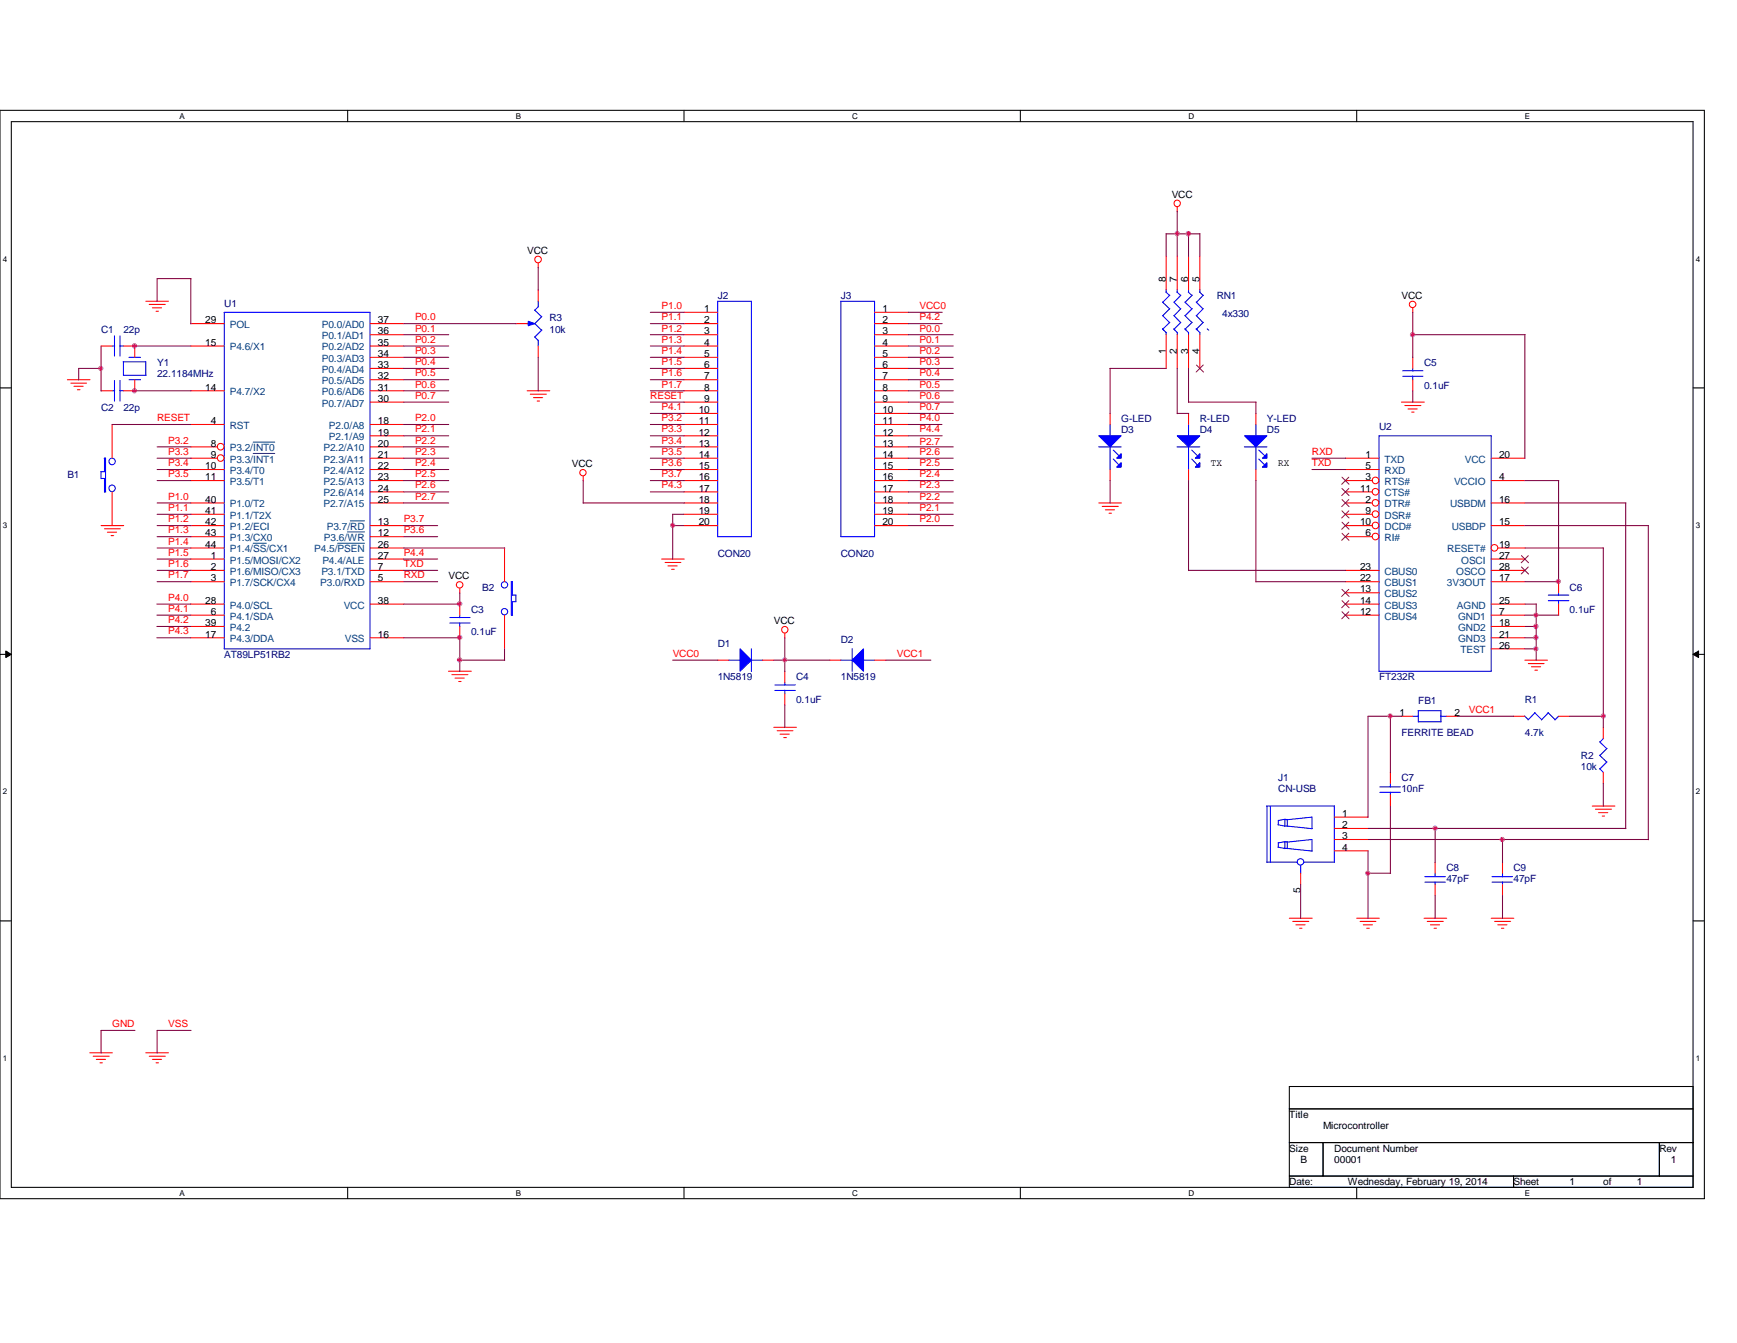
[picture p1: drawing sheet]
<svg xmlns="http://www.w3.org/2000/svg" width="279mm" height="216mm" viewBox="0 0 279 216" stroke-linecap="round" stroke-linejoin="round" font-family="sans-serif">
<path d="M0 17.7h274.2v175h-274.2zM1.8 19.6h270.5v171.3h-270.5z" fill="none" stroke="#000" stroke-width=".17"/>
<g fill="#fff">
<path d="M28.9 17.9h.8v1.4h-.8z"/>
<path d="M28.9 191.1h.8v1.4h-.8z"/>
</g>
<path d="M55.9 17.7v1.9M55.9 190.9v1.8" fill="none" stroke="#000" stroke-width=".17"/>
<g fill="#fff">
<path d="M83 17.9h.8v1.4h-.8z"/>
<path d="M83 191.1h.8v1.4h-.8z"/>
</g>
<path d="M110 17.7v1.9M110 190.9v1.8" fill="none" stroke="#000" stroke-width=".17"/>
<g fill="#fff">
<path d="M137.1 17.9h.9v1.4h-.9z"/>
<path d="M137.1 191.1h.9v1.4h-.9z"/>
</g>
<path d="M164.1 17.7v1.9M164.1 190.9v1.8" fill="none" stroke="#000" stroke-width=".17"/>
<g fill="#fff">
<path d="M191.2 17.9h.9v1.4h-.9z"/>
<path d="M191.2 191.1h.9v1.4h-.9z"/>
</g>
<path d="M218.2 17.7v1.9M218.2 190.9v1.8" fill="none" stroke="#000" stroke-width=".17"/>
<g fill="#fff">
<path d="M245.3 17.9h.8v1.4h-.8z"/>
<path d="M245.3 191.1h.8v1.4h-.8z"/>
<path d="M.5 40.9h.6v1.4h-.6z"/>
<path d="M272.8 40.9h.7v1.4h-.7z"/>
<path d="M.5 83.7h.6v1.4h-.6z"/>
<path d="M272.8 83.7h.7v1.4h-.7z"/>
</g>
<path d="M0 62.4h1.8M272.3 62.4h1.9" fill="none" stroke="#000" stroke-width=".17"/>
<g fill="#fff">
<path d="M.5 126.6h.6v1.4h-.6z"/>
<path d="M272.8 126.6h.7v1.4h-.7z"/>
</g>
<path d="M0 105.2h1.8M272.3 105.2h1.9" fill="none" stroke="#000" stroke-width=".17"/>
<path d="M.9 104.6l.9 .6-.9 .5zM272.3 105.2l.9-.6v1.1z" fill="#000"/>
<path d="M.9 104.6l.9 .6-.9 .5zM272.3 105.2l.9-.6v1.1z" fill="none" stroke="#000" stroke-width=".16"/>
<g fill="#fff">
<path d="M.5 169.4h.6v1.4h-.6z"/>
<path d="M272.8 169.4h.7v1.4h-.7z"/>
</g>
<path d="M0 148h1.8M272.3 148h1.9M207.4 174.7h64.9v16.2h-64.9zM207.4 178.3h64.9M207.4 183.7h64.9M207.4 189.1h64.9M212.8 183.7v5.4M243.5 189.1v1.8M266.9 183.7v5.4" fill="none" stroke="#000" stroke-width=".17"/>
<g fill="none" stroke="#f00" stroke-width=".17">
<path d="M189.4 33.3v.7M23.5 48.4h3.6M24 48.9h2.6M24.5 49.5h1.5M25.1 50h.4M86.6 42.3v.8M187.6 41.2v5.4M187.6 53.8v5.4M189.4 41.2v5.4M189.4 53.8v5.4M191.2 41.2v5.4M191.2 53.8v5.4"/>
<path d="M193 41.2v5.4M193 53.8v5.4M227.2 49.5v.7M10.8 61h3.7M11.4 61.6h2.5M11.9 62.1h1.5M12.4 62.7h.5M84.8 62.8h3.6M85.3 63.4h2.6M85.8 63.9h1.5M86.4 64.5h.4M93.8 76.5v.8"/>
<path d="M225.4 64.6h3.7M226 65.2h2.6M226.5 65.7h1.5M227.1 66.3h.4M16.3 84.5h3.6M16.8 85h2.5M17.3 85.6h1.5M17.9 86.1h.4M74 94.6v.7M106.4 89.9h3.7M107 90.4h2.5M107.4 91h1.5"/>
<path d="M108 91.5h.5M176.7 80.9h3.7M177.3 81.4h2.6M177.8 82h1.5M178.4 82.5h.4M72.1 107.9h3.7M72.7 108.5h2.6M73.2 109h1.5M73.8 109.6h.4M124.5 116.9h3.6M125 117.5h2.6M125.5 118h1.5"/>
<path d="M126.1 118.6h.4M126.2 101.8v.8M126.2 107.9v1.8M126.2 111.5v1.8M245.3 106.1h3.6M245.8 106.7h2.6M246.3 107.2h1.5M246.9 107.7h.4M256.1 129.6h3.7M256.6 130.1h2.6M257.1 130.6h1.5M257.7 131.2h.4"/>
<path d="M207.4 147.6h3.7M207.9 148.1h2.6M208.4 148.7h1.5M209 149.2h.4M218.2 147.6h3.7M218.8 148.1h2.5M219.3 148.7h1.5M219.8 149.2h.5M229.1 147.6h3.6M229.6 148.1h2.6M230.1 148.7h1.5M230.7 149.2h.4"/>
<path d="M239.9 147.6h3.6M240.4 148.1h2.6M240.9 148.7h1.5M241.5 149.2h.4M14.4 169.2h3.7M15 169.8h2.6M15.5 170.3h1.5M16.1 170.9h.4M23.5 169.2h3.6M24 169.8h2.6M24.5 170.3h1.5M25.1 170.9h.4"/>
<circle cx="189.3" cy="32.7" r=".52"/>
<circle cx="86.5" cy="41.7" r=".54"/>
<circle cx="227.2" cy="48.9" r=".52"/>
<circle cx="93.8" cy="76" r=".51"/>
<circle cx="73.9" cy="94" r=".52"/>
<circle cx="126.2" cy="101.2" r=".52"/>
</g>
<g fill="none" stroke="#00f" stroke-width=".17">
<path d="M187 52.9l.6 .6M187 50.7l1.1 1.2M187 48.6l1.1 1.1M187.5 46.9l.6 .6M187.6 46.6v.4M187.6 53.4v.4M188.2 51.8l-1.2 1.1M188.2 49.6l-1.2 1.2M188.2 47.5l-1.2 1.1M188.8 50.7l1.1 1.2M188.8 48.6l1.1 1.1M189 53.1l-.2-.2 .6 .6"/>
<path d="M189.3 46.9l.6 .6M189.4 46.6v.4M189.4 53.4v.4M189.9 51.8l-1.1 1.1M189.9 49.6l-1.1 1.2M189.9 47.5l-1.1 1.1M190.6 52.9l.6 .6M190.6 50.7l1.1 1.2M190.6 48.6l1.1 1.1M191.1 46.9l.6 .6M191.2 46.6v.4M191.2 53.4v.4"/>
<path d="M191.8 51.8l-1.2 1.1M191.8 49.6l-1.2 1.2M191.8 47.5l-1.2 1.1M192.4 52.9l.6 .6M192.4 50.7l1.1 1.2M192.4 48.6l1.1 1.1M193 46.9l.5 .6M193 46.6v.4M193 53.4v.4M193.5 51.8l-1.1 1.1M193.5 49.6l-1.1 1.2M193.5 47.5l-1.1 1.1"/>
<path d="M194.2 52.9l.2 .2M124.6 111h3.3M124.6 110.1h3.3M126.2 109.7v.5M126.2 111v.5"/>
</g>
<path d="M192.4 58.7l1.2 1.1M193.5 58.7l-1.1 1.1" fill="none" stroke="#804000" stroke-width=".16"/>
<path d="M189.4 70.1h3.6l-1.8 1.7z" fill="#00f"/>
<path d="M189.4 70.1h3.6l-1.8 1.7z" fill="none" stroke="#00f" stroke-width=".17"/>
<path d="M193 72.9v.8h-.7z" fill="#00f"/>
<path d="M193 72.9v.8h-.7z" fill="none" stroke="#00f" stroke-width=".17"/>
<path d="M192.3 75.1l.7-.7v.7z" fill="#00f"/>
<path d="M115.4 48.4h5.5v37.9h-5.5zM189.3 71.8h3.7M191.2 68.2v1.9M191.2 71.8v3.7M191.7 72.3l.9 1M191.7 73.8l.9 1M192.3 75.1l.7-.7v.7z" fill="none" stroke="#00f" stroke-width=".17"/>
<g fill="none" stroke="#f00" stroke-width=".17">
<path d="M110 50.2h5.4M110 52h5.4M110 53.8h5.4M110 55.6h5.4M110 57.4h5.4M110 59.2h5.4M110 61h5.4M110 62.8h5.4M110 64.6h5.4M110 66.5h5.4M110 68.2h5.4M110 70.1h5.4"/>
<path d="M110 71.8h5.4M110 73.7h5.4M110 75.5h5.4M110 77.3h5.4M110 79.1h5.4M191.2 66.5v1.7M191.2 75.5v1.8M110 80.9h5.4M110 82.7h5.4M110 84.5h5.4"/>
</g>
<path d="M85 51.6l1 .4-1 .4z" fill="#00f"/>
<path d="M84.8 52h.3M85 51.6l1 .4-1 .4zM86 54.1l.6 .6M86 52l1.1 1.1M86 49.8l1.1 1.1M86.6 48.4v.9M86.6 54.7v.9M86.6 49.3l-.6 .6M87.2 53l-1.2 1.2M87.2 50.9l-1.2 1.1M135.3 48.4h5.4v37.9h-5.4z" fill="none" stroke="#00f" stroke-width=".17"/>
<g fill="none" stroke="#f00" stroke-width=".17">
<path d="M83 52h1.8M86.6 46.6v1.8M86.6 55.6v1.8M140.7 52h5.4M140.7 50.2h5.4M140.7 53.8h5.4M140.7 55.6h5.4M140.7 57.4h5.4M140.7 59.2h5.4M140.7 61h5.4M140.7 62.8h5.4M140.7 64.6h5.4"/>
<path d="M140.7 66.5h5.4M140.7 68.2h5.4M140.7 70.1h5.4M140.7 71.8h5.4M140.7 73.7h5.4M140.7 75.5h5.4M140.7 77.3h5.4M140.7 79.1h5.4M140.7 80.9h5.4M140.7 82.7h5.4M140.7 84.5h5.4"/>
</g>
<path d="M200.2 70.1h3.6l-1.8 1.7z" fill="#00f"/>
<path d="M200.2 70.1h3.6l-1.8 1.7z" fill="none" stroke="#00f" stroke-width=".17"/>
<path d="M203.8 72.9v.8h-.7z" fill="#00f"/>
<path d="M203.8 72.9v.8h-.7z" fill="none" stroke="#00f" stroke-width=".17"/>
<path d="M203.1 75.1l.7-.7v.7z" fill="#00f"/>
<g fill="none" stroke="#00f" stroke-width=".17">
<path d="M200.2 71.8h3.6M202 68.2v1.9M202 71.8v3.7M202.5 72.3l1 1M202.5 73.8l1 1M203.1 75.1l.7-.7v.7zM221.8 70.1h18.1v37.8h-18.1zM249 96.6h3.3M249 95.7h3.3M250.7 95.3v.4M250.7 96.5v.6M257.3 119.3l1.1 1.1"/>
<path d="M257.9 118.7l-.6 .6M257.3 123.6l.6 .6M257.3 121.4l1.1 1.1M258.5 122.5l-1.2 1.1M258.5 120.3l-1.2 1.2M240 140.9h3.3M240 141.8h3.3M241.7 140.4v.6M241.7 141.8v.4"/>
</g>
<g fill="none" stroke="#f00" stroke-width=".17">
<path d="M202 66.5v1.7M202 75.5v1.8M216.4 73.7h5.4M216.4 77.3h4.3M216.4 75.5h5.4M216.4 79.1h4.3M239.9 73.7h5.4M239.9 77.3h5.4M216.4 80.9h4.3M216.4 86.3h4.3M216.4 98.9h5.4M216.4 82.7h4.3"/>
<path d="M216.4 84.5h4.3M216.4 95.3h5.4M216.4 97.1h5.4M216.4 91.7h5.4M216.4 93.5h5.4M239.9 80.9h5.4M239.9 98.9h5.4M239.9 84.5h5.4M239.9 97.1h5.4M239.9 91.7h5.4M239.9 89.9h5.4M239.9 93.5h5.4"/>
<path d="M241 88.1h4.3M250.7 93.5v1.8M250.7 97.1v1.8M239.9 104.3h5.4M239.9 102.5h5.4M239.9 100.7h5.4M257.9 116.9v1.8M241.7 138.6v1.8M257.9 124.2v1.7M241.7 142.2v1.8"/>
<circle cx="221.2" cy="77.2" r=".54"/>
<circle cx="221.2" cy="79.1" r=".54"/>
<circle cx="221.2" cy="82.7" r=".54"/>
<circle cx="221.2" cy="84.5" r=".54"/>
<circle cx="221.2" cy="80.8" r=".54"/>
<circle cx="221.2" cy="86.2" r=".54"/>
<circle cx="240.4" cy="88.1" r=".54"/>
</g>
<g fill="none" stroke="#804000" stroke-width=".16">
<path d="M215.9 76.7l1.1 1.2M215.9 78.5l1.1 1.2M217 76.7l-1.2 1.2M217 78.5l-1.2 1.2M215.9 80.3l1.1 1.1M215.9 85.7l1.1 1.2M215.9 82.1l1.1 1.2M215.9 83.9l1.1 1.2M215.9 98.3l1.1 1.2M215.9 94.7l1.1 1.2M215.9 96.6l1.1 1.1M217 80.3l-1.2 1.1"/>
<path d="M217 85.7l-1.2 1.2M217 82.1l-1.2 1.2M217 83.9l-1.2 1.2M217 98.3l-1.2 1.2M217 94.7l-1.2 1.2M217 96.6l-1.2 1.1M244.7 91.1l1.2 1.2M244.7 89.3l1.2 1.2M245.8 91.1l-1.1 1.2M245.8 89.3l-1.1 1.2"/>
</g>
<path d="M137.1 106.1l1.8-1.8v3.6z" fill="#00f"/>
<g fill="none" stroke="#00f" stroke-width=".17">
<path d="M18 55.6h.5M18.4 54v3.2M19.3 55.6h.6M19.3 54v3.2M19.8 58.2h3.7M19.9 58.2v2.2M20.7 57.4h1.9M23.5 58.1v2.2M225.6 59.6h3.3M227.2 59.2v.4M16.2 75.8h.6M16.3 75.8v1.2"/>
<path d="M16.3 76.9h.5M16.8 73.7h.2M16.8 73.7v2.2M16.8 76.9v2.2M16.8 79.1h.2M17 73.6v5.5M18 62.8h.5M18.4 61.2v3.3M19.3 62.8h.6M19.3 61.2v3.3M19.9 60.3h3.6M20.7 61h1.9"/>
<path d="M225.6 60.5h3.3M227.2 60.5v.5M135.2 106.1h1.9M137.1 106.1l1.8-1.8v3.6zM137.1 104.3v3.6M138.9 106.1h1.8M227.2 115.1h1M228.1 114.3h3.7M228.1 114.3v1.8M228.1 116h3.7M231.7 115.1h1M231.8 114.2v1.8"/>
<path d="M245.2 115.1l.6 .6M246.8 114.6l1.2 1.1M246.9 114.6l-1.1 1.1M249 114.6l1.1 1.1M249 114.6l-1.1 1.1M250.7 115.1l-.6 .6M203.8 129.6h10.8M203.8 138.6h4.9M203.8 129.6v9M204.3 129.6v9M205.6 136.2l1.5 .2M205.6 131.9v.7"/>
<path d="M205.6 135.5v.7M206.6 135.3h.5v1.1M206.6 132.8l4.5 .4M206.7 131.7v1.1l-1.1-.2M206.7 135.3v1.1M206.7 131.7h.4M206.7 135.3l-1.1 .2M206.7 131.7l-1.1 .2M207 131.8l4-.4v1.8M207 135.4l4-.4v1.8M207.1 131.7v1.1M207.1 136.4l4 .4"/>
<path d="M209.2 139.1v1.3M209.8 138.6h4.9M214.6 129.5v9.1M229.2 140.9h3.3M229.2 141.8h3.3M230.8 140.4v.6M230.8 141.8v.4"/>
<circle cx="18" cy="74.2" r=".52"/>
<circle cx="18" cy="78.5" r=".52"/>
<circle cx="209.2" cy="138.6" r=".52"/>
</g>
<g fill="none" stroke="#f00" stroke-width=".17">
<path d="M16.3 55.6h1.7M19.9 55.6h1.8v1.8M227.2 57.4v1.8M16.3 62.8h1.7M18 68.2v5.5M18 79.1v5.4M21.7 61v1.8h-1.8M227.2 61v1.8M133.5 106.1h1.8M140.7 106.1h1.8M225.4 115.1h1.8M232.7 115.1h1.7"/>
<path d="M243.5 115.1h1.8M250.7 115.1h1.8M214.6 131.4h5.4M214.6 133.2h5.4M214.6 135h5.4M214.6 136.8h5.4M230.8 138.6v1.8M209.2 140.4v1.8M230.8 142.2v1.8"/>
</g>
<path d="M176.7 70.1h3.6l-1.7 1.7z" fill="#00f"/>
<path d="M176.7 70.1h3.6l-1.7 1.7z" fill="none" stroke="#00f" stroke-width=".17"/>
<path d="M179.6 73.7l.7-.8v.8z" fill="#00f"/>
<path d="M179.6 73.7l.7-.8v.8z" fill="none" stroke="#00f" stroke-width=".17"/>
<path d="M179.6 75.1l.7-.7v.7z" fill="#00f"/>
<g fill="none" stroke="#00f" stroke-width=".17">
<path d="M176.7 71.8h3.6M178.6 68.2v1.9M178.6 71.8v3.7M179.1 72.3l.9 1M179.1 73.8l.9 1M179.6 75.1l.7-.7v.7zM82.2 93.5h.2M82.3 93.5v5.4M82.3 98.9h.2M82.4 95.7h.6M82.4 93.5v2.2M82.4 96.7v2.2"/>
<path d="M82.4 96.7h.6M83 95.6v1.1"/>
<circle cx="81.2" cy="98.3" r=".51"/>
<circle cx="81.2" cy="94" r=".51"/>
</g>
<path d="M178.6 66.5v1.7M178.6 75.5v1.8M81.2 88.1v5.4M81.2 98.9v5.4" fill="none" stroke="#f00" stroke-width=".17"/>
<path d="M119 104.3l1.9 1.8-1.9 1.8z" fill="#00f"/>
<g fill="none" stroke="#00f" stroke-width=".17">
<path d="M36.1 50.2h23.4v54.1h-23.4zM72.3 99.3h3.3M74 98.9v.4M72.3 100.2h3.3M74 100.1v.6M117.2 106.1h1.9M119 104.3l1.9 1.8-1.9 1.8zM120.9 104.3v3.6M120.9 106.1h1.8M222 126.5h3.3M222 127.4h3.3M223.6 125.9v.6"/>
<path d="M223.6 127.3v.5"/>
</g>
<g fill="none" stroke="#f00" stroke-width=".17">
<path d="M30.7 52h5.4M30.7 55.6h5.4M59.5 52h5.4M59.5 55.6h5.4M59.5 53.8h5.4M59.5 57.4h5.4M59.5 59.2h5.4M30.7 62.8h5.4M30.7 68.2h5.4M30.7 71.8h4.3M30.7 73.7h4.3M30.7 75.5h5.4"/>
<path d="M30.7 77.3h5.4M59.5 62.8h5.4M59.5 68.2h5.4M59.5 71.8h5.4M59.5 73.7h5.4M59.5 75.5h5.4M59.5 77.3h5.4M59.5 61h5.4M59.5 64.6h5.4M59.5 70.1h5.4M59.5 79.1h5.4M30.7 80.9h5.4"/>
<path d="M30.7 82.7h5.4M30.7 84.5h5.4M30.7 86.3h5.4M30.7 88.1h5.4M30.7 89.9h5.4M30.7 91.7h5.4M30.7 93.5h5.4M30.7 97.1h5.4M30.7 98.9h5.4M59.5 80.9h5.4M59.5 84.5h5.4M59.5 86.3h5.4"/>
<path d="M59.5 88.1h5.4M59.5 89.9h5.4M59.5 91.7h5.4M59.5 93.5h5.4M59.5 97.1h5.4M74 97.1v1.8M30.7 102.5h5.4M30.7 100.7h5.4M59.5 102.5h5.4M74 100.7v1.8M115.4 106.1h1.8M122.6 106.1h1.9"/>
<path d="M223.6 124.2v1.7M223.6 127.8v1.8"/>
<circle cx="35.5" cy="71.8" r=".54"/>
<circle cx="35.5" cy="73.6" r=".54"/>
</g>
<path d="M40.7 71.1h3.5M40.7 72.9h3.5M40.7 87.3h2.1M54.3 87.3h4.3M55.9 85.5h2.7M56.3 83.7h2.3" fill="none" stroke="#004080" stroke-width=".16"/>
<g fill="none" stroke="#800040" stroke-width=".17">
<path d="M187.6 37.5v3.7M187.6 37.6h5.4M189.4 34v7.2M191.2 37.5v3.7M193 37.5v3.7M16.3 55.6v7.3M16.3 59.2h-3.6v1.9M21.7 55.6h9M30.7 44.8v7.3M30.7 44.8h-5.4v3.7M64.9 59.2h7.3M64.9 57.4h7.3"/>
<path d="M64.9 53.8h7.3M64.9 52h18.1M64.9 55.6h7.3M86.6 43v3.7M86.6 57.4v5.5M104.6 59.2h5.5M104.6 57.4h5.5M104.6 50.2h5.5M104.6 53.8h5.5M104.6 52h5.5M104.6 55.6h5.5M146.1 59.2h7.2"/>
<path d="M146.1 57.4h7.2M146.1 50.2h5.5M146.1 53.8h7.2M146.1 52h5.5M146.1 55.6h7.2M178.5 59.2h9.1M178.6 59.2v7.3M189.4 59.2v7.3M191.2 59.2v5.5M227.2 50.2v7.3M227.2 53.8h18.1M245.3 53.8v19.9"/>
<path d="M18 68.2h12.7M21.7 62.8h9M25.3 75.5h5.4M25.3 73.7h5.4M25.3 77.3h5.4M25.3 71.8h5.4M64.9 75.5h7.3M64.9 73.7h7.3M64.9 77.3h7.3M64.9 64.6h7.3M64.9 62.8h7.3M64.9 61h7.3"/>
<path d="M64.9 71.8h7.3M64.9 68.2h7.3M64.9 70.1h7.3M64.9 79.1h7.3M93.8 77.3v3.6M104.6 75.5h5.5M104.6 73.7h5.5M104.6 77.3h5.5M104.6 66.5h5.5M104.6 64.6h5.5M104.6 62.8h5.5M104.6 61h5.5"/>
<path d="M104.6 71.8h5.5M104.6 68.2h5.5M104.6 70.1h5.5M104.6 79.1h5.5M146 68.2h5.5M146.1 75.5h7.2M146.1 73.7h7.2M146.1 77.3h7.2M146.1 66.5h7.2M146.1 64.6h7.2M146.1 62.8h7.2M146.1 61h7.2"/>
<path d="M146.1 71.8h7.2M146.1 70.1h5.5M146.1 79.1h7.2M178.6 77.3v3.6M189.4 66.5h1.8M191.2 77.3v14.4M191.2 64.6h10.9M202 64.6v1.9M202 77.3v16.3M211 75.5h5.5M211 73.7h5.5M227.2 62.8v1.9"/>
<path d="M245.3 77.3h5.4M250.7 77.3v16.3M25.2 97.1h5.5M25.2 98.9h5.5M25.3 84.5h5.4M25.3 93.5h5.4M25.3 91.7h5.4M25.3 80.9h5.4M25.3 88.1h5.4M25.3 89.9h5.4M25.3 82.7h5.4M25.3 86.3h5.4"/>
<path d="M64.9 84.5h5.5M64.9 93.5h5.5M64.9 91.7h5.5M64.9 80.9h7.3M64.9 88.1h16.3M64.9 97.1h9.1M64.9 89.9h5.5M64.9 86.3h5.5M74 95.3v1.9M93.8 80.9h16.3M108.2 84.5h1.8M108.2 82.7h1.8"/>
<path d="M108.2 82.7v7.2M146.1 84.5h7.2M146.1 80.9h7.2M146.1 82.7h7.2M191.2 91.7h25.3M202 93.5h14.5M245.3 84.5h19.9M245.3 93.5h5.4M245.3 80.9h16.2M245.3 88.1h12.6M245.3 97.1h1.8M245.3 98.9h5.4"/>
<path d="M247.1 97.1v9.1M257.9 88.1v28.9M261.5 80.9v52.3M265.1 84.5v50.5M25.2 102.5h5.5M25.2 100.7h5.5M64.9 102.5h9.1M74 106.1h7.2M74 102.5v5.4M81.2 104.3v1.9M108.2 106.1h7.3M124.5 106.1h9"/>
<path d="M126.2 102.5v5.4M126.2 113.3v3.7M142.5 106.1h7.2M223.6 115.1v9.1M225.5 115.1h-5.5v16.3M234.4 115.1h9.1M245.3 104.3h1.8M245.3 102.5h1.8M245.3 100.7h1.8M252.5 115.1h5.4M220 133.2h41.5M220 136.8v10.9"/>
<path d="M220 135h45.2M223.6 129.6v10.8M230.8 133.2v5.4M241.7 135v3.6M257.9 125.9v3.7M209.2 142.2v5.5M220 140.4h3.7M230.8 144v3.7M241.7 144v3.7M21.7 165.7h-5.4v3.6M30.7 165.7h-5.4v3.6"/>
</g>
<circle cx="230.8" cy="133.1" r=".34" fill="#f0f"/>
<circle cx="230.8" cy="133.1" r=".34" fill="none" stroke="#f0f" stroke-width=".17"/>
<circle cx="257.9" cy="115.1" r=".34" fill="#f0f"/>
<circle cx="257.9" cy="115.1" r=".34" fill="none" stroke="#f0f" stroke-width=".17"/>
<circle cx="223.6" cy="115.1" r=".34" fill="#f0f"/>
<circle cx="223.6" cy="115.1" r=".34" fill="none" stroke="#f0f" stroke-width=".17"/>
<circle cx="250.7" cy="93.5" r=".34" fill="#f0f"/>
<circle cx="250.7" cy="93.5" r=".34" fill="none" stroke="#f0f" stroke-width=".17"/>
<circle cx="241.6" cy="135" r=".34" fill="#f0f"/>
<circle cx="241.6" cy="135" r=".34" fill="none" stroke="#f0f" stroke-width=".17"/>
<circle cx="16.2" cy="59.2" r=".34" fill="#f0f"/>
<circle cx="16.2" cy="59.2" r=".34" fill="none" stroke="#f0f" stroke-width=".17"/>
<circle cx="247.1" cy="104.3" r=".34" fill="#f0f"/>
<circle cx="247.1" cy="104.3" r=".34" fill="none" stroke="#f0f" stroke-width=".17"/>
<circle cx="247.1" cy="102.5" r=".34" fill="#f0f"/>
<circle cx="247.1" cy="102.5" r=".34" fill="none" stroke="#f0f" stroke-width=".17"/>
<circle cx="73.9" cy="106.1" r=".36" fill="#f0f"/>
<circle cx="73.9" cy="106.1" r=".36" fill="none" stroke="#f0f" stroke-width=".17"/>
<circle cx="126.2" cy="106.1" r=".34" fill="#f0f"/>
<circle cx="126.2" cy="106.1" r=".34" fill="none" stroke="#f0f" stroke-width=".17"/>
<circle cx="21.6" cy="62.8" r=".34" fill="#f0f"/>
<circle cx="21.6" cy="62.8" r=".34" fill="none" stroke="#f0f" stroke-width=".17"/>
<circle cx="21.6" cy="55.6" r=".35" fill="#f0f"/>
<circle cx="21.6" cy="55.6" r=".35" fill="none" stroke="#f0f" stroke-width=".17"/>
<circle cx="220" cy="140.4" r=".34" fill="#f0f"/>
<circle cx="220" cy="140.4" r=".34" fill="none" stroke="#f0f" stroke-width=".17"/>
<circle cx="227.2" cy="53.8" r=".36" fill="#f0f"/>
<circle cx="227.2" cy="53.8" r=".36" fill="none" stroke="#f0f" stroke-width=".17"/>
<circle cx="247" cy="100.7" r=".35" fill="#f0f"/>
<circle cx="247" cy="100.7" r=".35" fill="none" stroke="#f0f" stroke-width=".17"/>
<circle cx="189.3" cy="37.6" r=".35" fill="#f0f"/>
<circle cx="189.3" cy="37.6" r=".35" fill="none" stroke="#f0f" stroke-width=".17"/>
<circle cx="73.9" cy="102.5" r=".36" fill="#f0f"/>
<circle cx="73.9" cy="102.5" r=".36" fill="none" stroke="#f0f" stroke-width=".17"/>
<circle cx="247.1" cy="98.9" r=".34" fill="#f0f"/>
<circle cx="247.1" cy="98.9" r=".34" fill="none" stroke="#f0f" stroke-width=".17"/>
<circle cx="191.1" cy="37.6" r=".37" fill="#f0f"/>
<circle cx="191.1" cy="37.6" r=".37" fill="none" stroke="#f0f" stroke-width=".17"/>
<circle cx="73.9" cy="97.1" r=".36" fill="#f0f"/>
<circle cx="73.9" cy="97.1" r=".36" fill="none" stroke="#f0f" stroke-width=".17"/>
<circle cx="108.2" cy="84.5" r=".34" fill="#f0f"/>
<circle cx="108.2" cy="84.5" r=".34" fill="none" stroke="#f0f" stroke-width=".17"/>
<g font-size="1.6">
<text x="188.5" y="31.8">VCC</text>
<text x="84.8" y="40.9">VCC</text>
<text x="187.5" y="45.3" transform="rotate(-90 187.5 45.3)">8</text>
<text x="189.3" y="45.3" transform="rotate(-90 189.3 45.3)">7</text>
<text x="191.1" y="45.3" transform="rotate(-90 191.1 45.3)">6</text>
<text x="193" y="45.3" transform="rotate(-90 193 45.3)">5</text>
<text x="33" y="52">29</text>
<text x="60.8" y="52">37</text>
<text x="60.8" y="53.8">36</text>
<text x="113.3" y="50.2">1</text>
<text x="113.3" y="52">2</text>
<text x="113.3" y="53.8">3</text>
<text x="141.9" y="50.2">1</text>
<text x="141.9" y="52">2</text>
<text x="141.9" y="53.8">3</text>
<text x="225.4" y="48">VCC</text>
<text x="33" y="55.6">15</text>
<text x="60.8" y="55.6">35</text>
<text x="60.8" y="57.4">34</text>
<text x="60.8" y="59.2">33</text>
<text x="113.3" y="55.6">4</text>
<text x="113.3" y="57.4">5</text>
<text x="113.3" y="59.2">6</text>
<text x="141.9" y="55.6">4</text>
<text x="141.9" y="57.4">5</text>
<text x="141.9" y="59.2">6</text>
<text x="187.5" y="56.9" transform="rotate(-90 187.5 56.9)">1</text>
<text x="189.3" y="56.9" transform="rotate(-90 189.3 56.9)">2</text>
<text x="191.1" y="56.9" transform="rotate(-90 191.1 56.9)">3</text>
<text x="193" y="56.9" transform="rotate(-90 193 56.9)">4</text>
<text x="33" y="62.8">14</text>
<text x="60.8" y="61">32</text>
<text x="60.8" y="62.8">31</text>
<text x="60.8" y="64.6">30</text>
<text x="113.3" y="61">7</text>
<text x="113.3" y="62.8">8</text>
<text x="113.3" y="64.6">9</text>
<text x="141.9" y="61">7</text>
<text x="141.9" y="62.8">8</text>
<text x="141.9" y="64.6">9</text>
<text x="33.9" y="68.2">4</text>
<text x="33.9" y="71.8">8</text>
<text x="60.8" y="68.2">18</text>
<text x="60.8" y="70">19</text>
<text x="60.8" y="71.8">20</text>
<text x="112.4" y="66.4">10</text>
<text x="112.4" y="68.2">11</text>
<text x="112.4" y="70">12</text>
<text x="112.4" y="71.8">13</text>
<text x="141.9" y="66.4">10</text>
<text x="141.9" y="68.2">11</text>
<text x="141.9" y="70">12</text>
<text x="141.9" y="71.8">13</text>
<text x="33" y="75.4">10</text>
<text x="33" y="77.2">11</text>
<text x="33.9" y="73.6">9</text>
<text x="60.8" y="73.6">21</text>
<text x="60.8" y="75.4">22</text>
<text x="60.8" y="77.2">23</text>
<text x="92" y="75.1">VCC</text>
<text x="112.4" y="73.6">14</text>
<text x="112.4" y="75.4">15</text>
<text x="112.4" y="77.2">16</text>
<text x="141.9" y="73.6">14</text>
<text x="141.9" y="75.4">15</text>
<text x="141.9" y="77.2">16</text>
<text x="194.8" y="74.9">TX</text>
<text x="205.6" y="74.9">RX</text>
<text x="219.7" y="73.6">1</text>
<text x="219.7" y="77.2">3</text>
<text x="219.7" y="75.4">5</text>
<text x="241.1" y="77.2">4</text>
<text x="241.1" y="73.6">20</text>
<text x="33" y="80.8">40</text>
<text x="33" y="82.6">41</text>
<text x="60.8" y="79">24</text>
<text x="60.8" y="80.8">25</text>
<text x="112.4" y="79">17</text>
<text x="112.4" y="80.8">18</text>
<text x="112.4" y="82.6">19</text>
<text x="141.9" y="79">17</text>
<text x="141.9" y="80.8">18</text>
<text x="141.9" y="82.6">19</text>
<text x="218.8" y="79">11</text>
<text x="219.7" y="80.8">2</text>
<text x="219.7" y="82.6">9</text>
<text x="241.1" y="80.8">16</text>
<text x="33" y="84.5">42</text>
<text x="33" y="86.2">43</text>
<text x="33" y="88.1">44</text>
<text x="33.9" y="89.8">1</text>
<text x="60.8" y="84.5">13</text>
<text x="60.8" y="86.2">12</text>
<text x="60.8" y="88.1">26</text>
<text x="60.8" y="89.8">27</text>
<text x="112.4" y="84.5">20</text>
<text x="141.9" y="84.5">20</text>
<text x="218.8" y="84.5">10</text>
<text x="219.7" y="86.2">6</text>
<text x="241.1" y="89.8">27</text>
<text x="241.1" y="88.1">19</text>
<text x="241.1" y="84.5">15</text>
<text x="33.9" y="91.7">2</text>
<text x="33.9" y="93.5">3</text>
<text x="60.8" y="91.7">7</text>
<text x="60.8" y="93.5">5</text>
<text x="72.1" y="93.1">VCC</text>
<text x="218.8" y="95.2">13</text>
<text x="218.8" y="91.7">23</text>
<text x="218.8" y="93.5">22</text>
<text x="241.1" y="91.7">28</text>
<text x="241.1" y="93.5">17</text>
<text x="33" y="97.1">28</text>
<text x="33" y="100.7">39</text>
<text x="33.9" y="98.8">6</text>
<text x="60.8" y="97.1">38</text>
<text x="124.5" y="100.3">VCC</text>
<text x="218.8" y="98.8">12</text>
<text x="218.8" y="97.1">14</text>
<text x="241.1" y="98.8">7</text>
<text x="241.1" y="97.1">25</text>
<text x="241.1" y="100.7">18</text>
<text x="33" y="102.5">17</text>
<text x="60.8" y="102.5">16</text>
<text x="241.1" y="104.3">26</text>
<text x="241.1" y="102.5">21</text>
<text x="225.1" y="115.1">1</text>
<text x="233.9" y="115.1">2</text>
<text x="215.9" y="131.3">1</text>
<text x="215.9" y="133.1">2</text>
<text x="215.9" y="134.9">3</text>
<text x="215.9" y="136.7">4</text>
<text x="209.2" y="143.5" transform="rotate(-90 209.2 143.5)">5</text>
<text x="207.4" y="179.7">Title</text>
<text x="207.4" y="185.1">Size</text>
<text x="212.8" y="181.5">Microcontroller</text>
<text x="214.6" y="185.1">Document Number</text>
<text x="266.9" y="185.1">Rev</text>
<text x="207.4" y="190.5">Date:</text>
<text x="209.2" y="186.9">B</text>
<text x="214.6" y="186.9">00001</text>
<text x="216.8" y="190.5">Wednesday, February 19, 2014</text>
<text x="243.5" y="190.5">Sheet</text>
<text x="252.5" y="190.5">1</text>
<text x="257.9" y="190.5">of</text>
<text x="263.3" y="190.5">1</text>
<text x="268.7" y="186.9">1</text>
</g>
<g font-size="1.6" fill="#000080">
<text x="16.3" y="53.5">C1</text>
<text x="19.9" y="53.5">22p</text>
<text x="36.1" y="49.3">U1</text>
<text x="88.4" y="51.6">R3</text>
<text x="88.4" y="53.5">10k</text>
<text x="115.4" y="48">J2</text>
<text x="135.3" y="48">J3</text>
<text x="195.7" y="48">RN1</text>
<text x="196.6" y="50.9">4x330</text>
<text x="25.3" y="58.9">Y1</text>
<text x="229.1" y="58.9">C5</text>
<text x="25.3" y="60.7">22.1184MHz</text>
<text x="229.1" y="62.5">0.1uF</text>
<text x="16.3" y="66.1">C2</text>
<text x="19.9" y="66.1">22p</text>
<text x="180.3" y="69.7">D3</text>
<text x="180.3" y="67.9">G-LED</text>
<text x="193" y="69.7">D4</text>
<text x="193" y="67.9">R-LED</text>
<text x="203.8" y="69.7">D5</text>
<text x="203.8" y="67.9">Y-LED</text>
<text x="221.8" y="69.1">U2</text>
<text x="10.8" y="76.9">B1</text>
<text x="115.4" y="89.5">CON20</text>
<text x="135.3" y="89.5">CON20</text>
<text x="77.6" y="95">B2</text>
<text x="252.5" y="95">C6</text>
<text x="75.8" y="98.6">C3</text>
<text x="252.5" y="98.6">0.1uF</text>
<text x="36.1" y="105.7">AT89LP51RB2</text>
<text x="75.8" y="102.2">0.1uF</text>
<text x="115.4" y="104">D1</text>
<text x="135.3" y="103.4">D2</text>
<text x="115.4" y="109.3">1N5819</text>
<text x="128.1" y="109.3">C4</text>
<text x="128.1" y="113">0.1uF</text>
<text x="135.3" y="109.3">1N5819</text>
<text x="221.8" y="109.3">FT232R</text>
<text x="228.1" y="113.2">FB1</text>
<text x="245.3" y="113">R1</text>
<text x="225.4" y="118.4">FERRITE BEAD</text>
<text x="245.3" y="118.4">4.7k</text>
<text x="205.6" y="125.6">J1</text>
<text x="225.4" y="125.6">C7</text>
<text x="254.3" y="122">R2</text>
<text x="254.3" y="123.8">10k</text>
<text x="205.6" y="127.4">CN-USB</text>
<text x="225.4" y="127.4">10nF</text>
<text x="232.7" y="140">C8</text>
<text x="232.7" y="141.8">47pF</text>
<text x="243.5" y="140">C9</text>
<text x="243.5" y="141.8">47pF</text>
</g>
<g font-size="1.6" fill="#004080">
<text x="37" y="52.7">POL</text>
<text x="51.8" y="52.7">P0.0/AD0</text>
<text x="37" y="56.3">P4.6/X1</text>
<text x="51.8" y="54.5">P0.1/AD1</text>
<text x="51.8" y="56.3">P0.2/AD2</text>
<text x="51.8" y="58.2">P0.3/AD3</text>
<text x="51.8" y="59.9">P0.4/AD4</text>
<text x="37" y="63.5">P4.7/X2</text>
<text x="51.8" y="61.8">P0.5/AD5</text>
<text x="51.8" y="63.5">P0.6/AD6</text>
<text x="51.8" y="65.4">P0.7/AD7</text>
<text x="37" y="69">RST</text>
<text x="52.9" y="69">P2.0/A8</text>
<text x="52.9" y="70.8">P2.1/A9</text>
<text x="37" y="72.6">P3.2/INT0</text>
<text x="37" y="74.4">P3.3/INT1</text>
<text x="37" y="76.2">P3.4/T0</text>
<text x="37" y="78">P3.5/T1</text>
<text x="52" y="72.6">P2.2/A10</text>
<text x="52" y="74.4">P2.3/A11</text>
<text x="52" y="76.2">P2.4/A12</text>
<text x="52" y="78">P2.5/A13</text>
<text x="222.7" y="74.4">TXD</text>
<text x="222.7" y="78">RTS#</text>
<text x="222.7" y="76.2">RXD</text>
<text x="233.9" y="78">VCCIO</text>
<text x="235.6" y="74.4">VCC</text>
<text x="37" y="81.6">P1.0/T2</text>
<text x="37" y="83.4">P1.1/T2X</text>
<text x="52" y="79.8">P2.6/A14</text>
<text x="52" y="81.6">P2.7/A15</text>
<text x="222.7" y="81.6">DTR#</text>
<text x="222.7" y="83.4">DSR#</text>
<text x="222.7" y="79.8">CTS#</text>
<text x="233.3" y="81.6">USBDM</text>
<text x="37" y="85.2">P1.2/ECI</text>
<text x="37" y="87">P1.3/CX0</text>
<text x="37" y="88.8">P1.4/SS/CX1</text>
<text x="50.5" y="88.8">P4.5/PSEN</text>
<text x="52.1" y="87">P3.6/WR</text>
<text x="52.6" y="85.2">P3.7/RD</text>
<text x="222.7" y="87">RI#</text>
<text x="222.7" y="85.2">DCD#</text>
<text x="232.8" y="88.8">RESET#</text>
<text x="233.5" y="85.2">USBDP</text>
<text x="37" y="90.6">P1.5/MOSI/CX2</text>
<text x="37" y="92.4">P1.6/MISO/CX3</text>
<text x="37" y="94.2">P1.7/SCK/CX4</text>
<text x="51.5" y="94.2">P3.0/RXD</text>
<text x="51.7" y="92.4">P3.1/TXD</text>
<text x="51.9" y="90.6">P4.4/ALE</text>
<text x="222.7" y="92.4">CBUS0</text>
<text x="222.7" y="94.2">CBUS1</text>
<text x="232.7" y="94.2">3V3OUT</text>
<text x="234.2" y="92.4">OSCO</text>
<text x="235" y="90.6">OSCI</text>
<text x="37" y="97.8">P4.0/SCL</text>
<text x="37" y="99.6">P4.1/SDA</text>
<text x="37" y="101.4">P4.2</text>
<text x="55.3" y="97.8">VCC</text>
<text x="222.7" y="99.6">CBUS4</text>
<text x="222.7" y="96">CBUS2</text>
<text x="222.7" y="97.8">CBUS3</text>
<text x="234.4" y="97.8">AGND</text>
<text x="234.5" y="99.6">GND1</text>
<text x="234.5" y="101.4">GND2</text>
<text x="37" y="103.3">P4.3/DDA</text>
<text x="55.5" y="103.3">VSS</text>
<text x="234.5" y="103.3">GND3</text>
<text x="234.9" y="105">TEST</text>
</g>
<g font-size="1.6" fill="#f00">
<text x="66.8" y="51.5">P0.0</text>
<text x="66.8" y="53.3">P0.1</text>
<text x="106.4" y="49.7">P1.0</text>
<text x="106.4" y="53.3">P1.2</text>
<text x="106.4" y="51.5">P1.1</text>
<text x="147.9" y="49.7">VCC0</text>
<text x="147.9" y="51.5">P4.2</text>
<text x="147.9" y="53.3">P0.0</text>
<text x="66.8" y="58.7">P0.4</text>
<text x="66.8" y="56.9">P0.3</text>
<text x="66.8" y="55.1">P0.2</text>
<text x="106.4" y="58.7">P1.5</text>
<text x="106.4" y="56.9">P1.4</text>
<text x="106.4" y="55.1">P1.3</text>
<text x="147.9" y="55.1">P0.1</text>
<text x="147.9" y="56.9">P0.2</text>
<text x="147.9" y="58.7">P0.3</text>
<text x="66.8" y="62.3">P0.6</text>
<text x="66.8" y="64.1">P0.7</text>
<text x="66.8" y="60.5">P0.5</text>
<text x="104.6" y="64.1">RESET</text>
<text x="106.4" y="62.3">P1.7</text>
<text x="106.4" y="60.5">P1.6</text>
<text x="106.4" y="65.9">P4.1</text>
<text x="147.9" y="60.5">P0.4</text>
<text x="147.9" y="62.3">P0.5</text>
<text x="147.9" y="64.1">P0.6</text>
<text x="147.9" y="65.9">P0.7</text>
<text x="25.3" y="67.7">RESET</text>
<text x="27.1" y="71.3">P3.2</text>
<text x="66.8" y="71.3">P2.2</text>
<text x="66.8" y="69.5">P2.1</text>
<text x="66.8" y="67.7">P2.0</text>
<text x="106.4" y="71.3">P3.4</text>
<text x="106.4" y="67.7">P3.2</text>
<text x="106.4" y="69.5">P3.3</text>
<text x="147.9" y="71.5">P2.7</text>
<text x="147.9" y="67.7">P4.0</text>
<text x="147.9" y="69.5">P4.4</text>
<text x="27.1" y="74.9">P3.4</text>
<text x="27.1" y="76.7">P3.5</text>
<text x="27.1" y="73.1">P3.3</text>
<text x="66.8" y="76.7">P2.5</text>
<text x="66.8" y="74.9">P2.4</text>
<text x="66.8" y="73.1">P2.3</text>
<text x="106.4" y="73.1">P3.5</text>
<text x="106.4" y="74.9">P3.6</text>
<text x="106.4" y="76.7">P3.7</text>
<text x="147.9" y="76.7">P2.4</text>
<text x="147.9" y="74.9">P2.5</text>
<text x="147.9" y="73.1">P2.6</text>
<text x="211" y="74.9">TXD</text>
<text x="211" y="73.1">RXD</text>
<text x="27.1" y="82.1">P1.1</text>
<text x="27.1" y="80.3">P1.0</text>
<text x="27.1" y="83.9">P1.2</text>
<text x="64.9" y="83.9">P3.7</text>
<text x="66.8" y="80.3">P2.7</text>
<text x="66.8" y="78.5">P2.6</text>
<text x="106.4" y="78.5">P4.3</text>
<text x="147.9" y="82.1">P2.1</text>
<text x="147.9" y="80.3">P2.2</text>
<text x="147.9" y="78.5">P2.3</text>
<text x="147.9" y="83.9">P2.0</text>
<text x="27.1" y="89.4">P1.5</text>
<text x="27.1" y="87.5">P1.4</text>
<text x="27.1" y="85.7">P1.3</text>
<text x="64.9" y="89.4">P4.4</text>
<text x="64.9" y="85.7">P3.6</text>
<text x="27.1" y="93">P1.7</text>
<text x="27.1" y="91.1">P1.6</text>
<text x="64.9" y="93">RXD</text>
<text x="64.9" y="91.1">TXD</text>
<text x="27.1" y="98.4">P4.1</text>
<text x="27.1" y="100.2">P4.2</text>
<text x="27.1" y="96.6">P4.0</text>
<text x="27.1" y="102">P4.3</text>
<text x="108.2" y="105.6">VCC0</text>
<text x="144.3" y="105.6">VCC1</text>
<text x="236.3" y="114.6">VCC1</text>
<text x="18" y="165.1">GND</text>
<text x="27.1" y="165.1">VSS</text>
</g>
<g font-size="1.3">
<text x="28.9" y="19.1">A</text>
<text x="83" y="19.1">B</text>
<text x="137.1" y="19.1">C</text>
<text x="191.2" y="19.1">D</text>
<text x="245.3" y="19.1">E</text>
<text x=".5" y="42.1">4</text>
<text x="272.8" y="42.1">4</text>
<text x=".5" y="84.9">3</text>
<text x="272.8" y="84.9">3</text>
<text x=".5" y="127.7">2</text>
<text x="272.8" y="127.7">2</text>
<text x=".5" y="170.6">1</text>
<text x="272.8" y="170.6">1</text>
<text x="28.9" y="192.2">A</text>
<text x="83" y="192.2">B</text>
<text x="137.1" y="192.2">C</text>
<text x="191.2" y="192.2">D</text>
<text x="245.3" y="192.2">E</text>
</g>
</svg>
